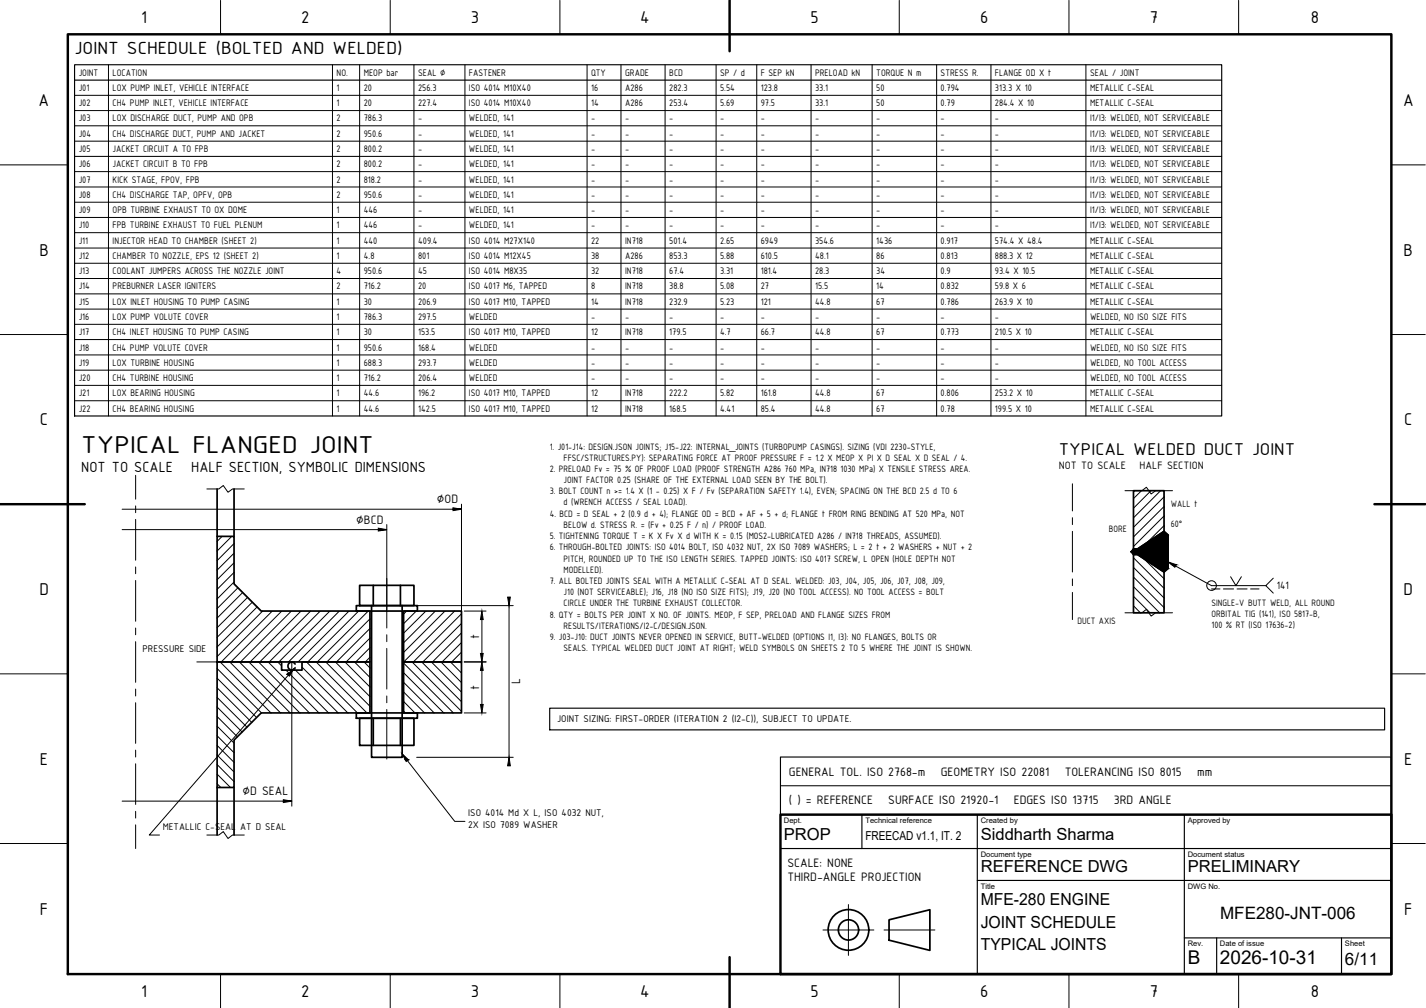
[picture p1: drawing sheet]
<svg xmlns="http://www.w3.org/2000/svg" width="420mm" height="297mm" viewBox="0 0 420 297" stroke-linecap="round" stroke-linejoin="round" font-family="sans-serif">
<!-- layer: FRAME -->
<path d="M20 10.1h390v276.9h-390zM215 .1v15M0 148.6h25M405 148.6h14.9M230 240.1h180v46.9h-180zM215 282.1v14.9" fill="none" stroke="#000" stroke-width=".72"/>
<!-- layer: THIN -->
<g fill="none" stroke="#000" stroke-width=".29">
<path d="M65 .1v10M115 .1v10M165 .1v10M215 .1v10M265 .1v10M315 .1v10M365 .1v10M0 48.6h20M410 48.6h9.9M0 98.6h20M410 98.6h9.9M0 148.6h20"/>
<path d="M61 144.1h3.5l1.3-1 1.4 2 1.3-1h3.5M331.5 144.6h5l1.3-1 1.4 2 1.3-1h5M410 148.6h9.9M344.2 165.6l12.8 7h16M362.6 170l1.6 2.6 1.6-2.6M375.2 170.4l-2.2 2.2 2.2 2.2M0 198.6h20M58 195.1h6M86.6 197.1l-42.6 49h3M331.5 180.6h5l1.3-1 1.4 2 1.3-1h5M410 198.6h9.9M118.5 222.2l15.5 19.8h3"/>
<path d="M0 248.6h20M61 246.1h3.5l1.3-1 1.4 2 1.3-1h3.5M410 248.6h9.9M65 287v10M115 287v10M165 287v10M215 287v10M265 287v10M315 287v10M365 287v10"/>
<circle cx="357" cy="172.6" r="1.42"/>
</g>
<!-- layer: TITLE -->
<path d="M230 223.1h180v17h-180zM230 250h180M254 240.1v9.9M288 240.1v46.9M288 259.4h122M349 240.1v46.9M349 276.4h61M358.5 276.4v10.6M395.3 276.4v10.6" fill="none" stroke="#000" stroke-width=".34"/>
<!-- layer: TABLE_THIN -->
<g fill="none" stroke="#000" stroke-width=".29">
<path d="M32 19.1v103.5M98 19.1v103.5M106 19.1v103.5M122 19.1v103.5M137 19.1v103.5M173 19.1v103.5M183 19.1v103.5M196 19.1v103.5M211 19.1v103.5M223 19.1v103.5M239 19.1v103.5M257 19.1v103.5"/>
<path d="M276 19.1v103.5M292 19.1v103.5M320 19.1v103.5M22 28.1h338M22 32.6h338M22 37.1h338M22 41.6h338M22 46.1h338M22 50.6h338M22 55.1h338M22 59.6h338M22 64.1h338"/>
<path d="M22 68.6h338M22 73.1h338M22 77.6h338M22 82.1h338M22 86.6h338M22 91.1h338M22 95.6h338M22 100.1h338M22 104.6h338M22 109.1h338M22 113.6h338M22 118.1h338"/>
<path d="M230 231.5h180"/>
</g>
<!-- layer: VISIBLE -->
<g fill="none" stroke="#000" stroke-width=".51">
<path d="M64 158.1h5v14l8 8h32v15h-45zM64 144.1v14M69 144.1v14M334 144.6h9v12l-7.8 5.2h-1.2zM105 178.5h18v1.6h-18zM106 172.5h16v6h-16zM109.5 178.5v44.7h9v-44.7M110 172.5v6M118 172.5v6M334 163.4h1.2l7.8 5.2v12h-9zM334 161.8h1.2l7.8-5.2 1.2 1v9.9l-1.2 1.1-7.8-5.2h-1.2l-.7-.8zM64 195.1h19v2.4h6v-2.4h20v15h-32l-8 8v14h-5z"/>
<path d="M87 195.7a1.14 1.14 0 0 0-1.8-.3 1.14 1.14 0 0 0 0 1.7 1.14 1.14 0 0 0 1.8-.3M118.9 180.1h17.1v15h-17.1zM118.9 195.1h17.1v15h-17.1zM105 210.1h18v1.6h-18zM106 211.7h16v8h-16zM110 211.7v8M118 211.7v8M64 232.1v14M69 232.1v14M262 271l12-2.9v12l-12-3z"/>
<circle cx="250" cy="274" r="6"/>
<circle cx="250" cy="274" r="2.98"/>
</g>
<!-- layer: CENTER -->
<g fill="none" stroke="#000" stroke-width=".29">
<path d="M40 140.1v7M40 149.1v2M40 153.1v12M316 142.6v8M316 152.6v2M316 156.6v12M40 167.1v2M40 171.1v12M114 170.5v14.6M316 170.6v2M316 174.6v8M40 185.1v2"/>
<path d="M40 189.1v12M114 187.1v2M114 191.1v12M40 203.1v2M40 207.1v12M114 205.1v2M114 209.1v14.6M40 221.1v2M40 225.1v12M40 239.1v2M40 243.1v6.9M242.5 274.1h15"/>
<path d="M250 266.6v14.9M260.5 274.1h15"/>
</g>
<!-- layer: TABLE -->
<path d="M22 19.1h338v103.5h-338zM22 23.6h338M162 208.7h246v6.4h-246z" fill="none" stroke="#000" stroke-width=".34"/>
<!-- layer: HATCH -->
<g fill="none" stroke="#000" stroke-width=".29">
<path d="M65.4 158.1l-1.4 1.4M68.3 158.1l-4.3 4.3M336.3 144.6l-2.3 2.3M339.1 144.6l-5.1 5.2M342 144.6l-8 8M343 146.4l-9 9M343 149.3l-9 8.9M343 152l-9 9.1M343 154.9l-5.1 5.1M69 160.2l-5 5M69 163l-5 5M69 165.8l-5 5"/>
<path d="M69 168.7l-5 5M69 171.5l-5 5M70.1 173.2l-6.1 6.2M71.5 174.6l-7.5 7.5M72.9 176.1l-8.9 8.9M74.3 177.4l-10.3 10.4M75.8 178.8l-11.8 11.9M334 178.5l2 2.1M334 175.7l4.8 4.9M334 172.9l7.7 7.7M334 170l9 9.1M334 167.2l9 9"/>
<path d="M334 164.4l9 9M337 164.6l6 5.9M64 199.8l11.6 11.6M64 197l13 13.1M64.9 195.1l14.9 15M67.7 195.1l15 15M70.5 195.1l15 15M73.3 195.1l15 15M76.2 195.1l15 15M77.4 180.1l-13.4 13.4M79 195.1l15 15M80.2 180.1l-15 15"/>
<path d="M81.8 195.1l1.2 1.1M83 180.1l-15 15M84.2 197.5l12.6 12.6M85.9 180.1l-15 15M87 197.5l12.7 12.6M88.7 180.1l-15 15M89 196.6l13.5 13.5M90.3 195.1l15 15M91.5 180.1l-15 15M93.1 195.1l15 15M94.4 180.1l-15.1 15M96 195.1l13 13"/>
<path d="M97.2 180.1l-15 15M98.8 195.1l10.2 10.2M100 180.1l-15 15M101.6 195.1l7.4 7.4M102.8 180.1l-15 15M104.4 195.1l4.6 4.5M105.7 180.1l-15 15M107.3 195.1l1.7 1.7M108.5 180.1l-15 15M109 182.4l-12.7 12.7M109 185.2l-9.9 9.9M109 188l-7 7.1"/>
<path d="M109 190.9l-4.2 4.2M109 193.7l-1.3 1.4M118.9 198.2l11.9 11.9M118.9 195.4l14.7 14.7M119.8 180.1l-.9 .9M121.4 195.1l14.6 14.5M122.6 180.1l-3.7 3.7M124.2 195.1l11.8 11.7M125.5 180.1l-6.6 6.5M127.1 195.1l8.9 8.8M128.3 180.1l-9.4 9.3M129.9 195.1l6.1 6.1"/>
<path d="M131.1 180.1l-12.2 12.2M132.7 195.1l3.3 3.2M133.9 180.1l-14.9 15M135.6 195.1l.4 .4M136 180.9l-14.2 14.2M136 183.7l-11.4 11.4M136 186.5l-8.6 8.6M136 189.3l-5.7 5.8M136 192.2l-2.9 2.9M136 195l-.1 .1M64 219.7l5 4.9M64 216.8l5 5"/>
<path d="M64 214l5 5M64 211.1l5.9 6M64 208.4l7.3 7.3M64 205.5l8.8 8.8M64 202.7l10.2 10.2M118.9 209.5l.6 .6M118.9 206.7l3.4 3.4M118.9 203.9l6.2 6.2M118.9 201.1l9 9M64 231l1.1 1.1M64 228.1l3.9 4M64 225.3l5 5"/>
<path d="M64 222.5l5 5"/>
</g>
<!-- layer: DIM -->
<g fill="none" stroke="#000" stroke-width=".29">
<path d="M36 150.1h100M36 156.1h78M114 154.6v25.5M136 148.6v31.5M122.8 178.5h28.4M150 176v49.7M86 195.1v42.5M136.8 195.1h6.4M136.8 180.1h6.4M142 182.6v10M142 197.6v10M136.8 210.1h6.4"/>
<path d="M36 236.1h50M122.8 223.2h28.4"/>
</g>
<!-- layer: THIN -->
<g fill="#000" stroke="#000" stroke-width=".29">
<path d="M111.5 155.6l2.5 .5h-2.5zM111.5 156.1v.4l2.5-.4z"/>
<path d="M133.5 149.6l2.5 .5h-2.5zM133.5 150.1v.4l2.5-.4z"/>
<path d="M344.2 165.6l2.4 .8h-1.4zM345.2 166.4l1 .8 .4-.8z"/>
<path d="M84.6 198.7l2-1.6-1 1.6zM84.6 198.7l.7 .5 .3-.5z"/>
<path d="M83.5 235.7l2.5 .4h-2.5zM83.5 236.1v.4l2.5-.4z"/>
<path d="M118.5 222.2l1.9 1.7h-1zM119.4 223.9l.3 .5 .7-.5z"/>
</g>
<!-- layer: DIM -->
<path d="M149.6 176h.8l-.4 2.5zM142 180.1l.4 2.5h-.8zM142 195.1l.4 2.5h-.8zM141.6 192.6h.8l-.4 2.5zM141.6 207.6h.8l-.4 2.5zM150 223.2l.4 2.5h-.8z" fill="#000" stroke="#000" stroke-width=".29"/>
<!-- layer: HATCH -->
<g fill="#000" stroke="#000" stroke-width=".29">
<path d="M341.4 157.6l1.6-1 1.2 1zM335.2 163.4h9v4.1z"/>
<path d="M341.4 157.6l2.8 4.2v-4.2zM335.2 161.8l6.2-4.2 2.8 4.2z"/>
<path d="M335.2 163.4l6.2 4.1h2.8zM341.4 167.5h2.8l-1.2 1.1z"/>
<path d="M334 161.8l10.2 .8v-.8zM334 161.8l10.2 .8h-10.9z"/>
<path d="M333.3 162.6l10.9 .8v-.8zM333.3 162.6l10.9 .8h-10.2z"/>
</g>
<!-- layer: HIDDEN -->
<path d="M357 173.6h2.5M360.5 173.6h3M364.5 173.6h3M368.5 173.6h2.5" fill="none" stroke="#000" stroke-width=".29"/>
<text font-size="7.8" x="24" y="133.6">TYPICAL FLANGED JOINT</text>
<g font-size="5.6">
<text x="22" y="15.9">JOINT SCHEDULE (BOLTED AND WELDED)</text>
<text x="350" y="284.2">B</text>
<text x="359.5" y="284.2">2026-10-31</text>
</g>
<g font-size="5.4">
<text x="41.6" y="6.8">1</text>
<text x="88.7" y="6.8">2</text>
<text x="138.8" y="6.8">3</text>
<text x="188.6" y="6.8">4</text>
<text x="238.8" y="6.8">5</text>
<text x="288.8" y="6.8">6</text>
<text x="338.8" y="6.8">7</text>
<text x="386.2" y="6.8">8</text>
<text x="11.4" y="31.1">A</text>
<text x="413.4" y="31.1">A</text>
<text x="11.6" y="75.3">B</text>
<text x="413.6" y="75.3">B</text>
<text x="11.8" y="125.3">C</text>
<text x="413.7" y="125.3">C</text>
<text x="312" y="134.1">TYPICAL WELDED DUCT JOINT</text>
<text x="11.6" y="175.3">D</text>
<text x="413.6" y="175.3">D</text>
<text x="11.8" y="225.3">E</text>
<text x="413.7" y="225.3">E</text>
<text x="11.8" y="269.6">F</text>
<text x="413.7" y="269.6">F</text>
<text x="41.6" y="293.8">1</text>
<text x="88.7" y="293.8">2</text>
<text x="138.8" y="293.8">3</text>
<text x="188.6" y="293.8">4</text>
<text x="238.8" y="293.8">5</text>
<text x="288.8" y="293.8">6</text>
<text x="338.8" y="293.8">7</text>
<text x="386.2" y="293.8">8</text>
</g>
<g font-size="5">
<text x="359.5" y="270.7">MFE280-JNT-006</text>
<text x="396.3" y="284.3">6/11</text>
</g>
<g font-size="4.9">
<text x="231" y="247.4">PROP</text>
<text x="289" y="247.4">Siddharth Sharma</text>
<text x="289" y="257">REFERENCE DWG</text>
<text x="350" y="257">PRELIMINARY</text>
<text x="289" y="266.8">MFE-280 ENGINE</text>
<text x="289" y="273.4">JOINT SCHEDULE</text>
<text x="289" y="280">TYPICAL JOINTS</text>
</g>
<g font-size="4.7">
<text x="24" y="139.1">NOT TO SCALE</text>
<text x="56.4" y="139.1">HALF SECTION, SYMBOLIC DIMENSIONS</text>
</g>
<g font-size="3.9">
<text x="128.7" y="148.3">∅OD</text>
<text x="105" y="154.3">∅BCD</text>
<text x="141.2" y="188.3" transform="rotate(-90 141.2 188.3)">t</text>
<text x="141.2" y="203.3" transform="rotate(-90 141.2 203.3)">t</text>
<text x="153.3" y="201.7" transform="rotate(-90 153.3 201.7)">L</text>
<text x="232.5" y="228.6">GENERAL TOL. ISO 2768-m</text>
<text x="277.2" y="228.6">GEOMETRY ISO 22081</text>
<text x="313.7" y="228.6">TOLERANCING ISO 8015</text>
<text x="352.7" y="228.6">mm</text>
<text x="71.5" y="234.3">∅D SEAL</text>
<text x="232.5" y="237.1">( ) = REFERENCE</text>
<text x="261.7" y="237.1">SURFACE ISO 21920-1</text>
<text x="298.7" y="237.1">EDGES ISO 13715</text>
<text x="328.2" y="237.1">3RD ANGLE</text>
<text x="232" y="255.6">SCALE: NONE</text>
<text x="232" y="259.6">THIRD-ANGLE PROJECTION</text>
</g>
<text font-size="3.6" x="255" y="247.7">FREECAD v1.1, IT. 2</text>
<g font-size="3.4">
<text x="312" y="138.3">NOT TO SCALE</text>
<text x="335.7" y="138.3">HALF SECTION</text>
<text x="376.2" y="173.7">141</text>
</g>
<g font-size="3.1">
<text x="42" y="192.3">PRESSURE SIDE</text>
<text x="164.2" y="212.9">JOINT SIZING: FIRST-ORDER (ITERATION 2 (I2-C)), SUBJECT TO UPDATE.</text>
<text x="48" y="244.5">METALLIC C-SEAL AT D SEAL</text>
<text x="138" y="240.5">ISO 4014 Md X L, ISO 4032 NUT,</text>
<text x="138" y="244">2X ISO 7089 WASHER</text>
</g>
<g font-size="3">
<text x="23.2" y="22.3">JOINT</text>
<text x="33.2" y="22.3">LOCATION</text>
<text x="99.2" y="22.3">NO.</text>
<text x="107.2" y="22.3">MEOP bar</text>
<text x="123.2" y="22.3">SEAL ∅</text>
<text x="138.2" y="22.3">FASTENER</text>
<text x="174.2" y="22.3">QTY</text>
<text x="184.2" y="22.3">GRADE</text>
<text x="197.2" y="22.3">BCD</text>
<text x="212.2" y="22.3">SP / d</text>
<text x="224.2" y="22.3">F SEP kN</text>
<text x="240.2" y="22.3">PRELOAD kN</text>
<text x="258.2" y="22.3">TORQUE N m</text>
<text x="277.2" y="22.3">STRESS R.</text>
<text x="293.2" y="22.3">FLANGE OD X t</text>
<text x="321.2" y="22.3">SEAL / JOINT</text>
<text x="23.2" y="26.8">J01</text>
<text x="33.2" y="26.8">LOX PUMP INLET, VEHICLE INTERFACE</text>
<text x="99.2" y="26.8">1</text>
<text x="107.2" y="26.8">20</text>
<text x="123.2" y="26.8">256.3</text>
<text x="138.2" y="26.8">ISO 4014 M10X40</text>
<text x="174.2" y="26.8">16</text>
<text x="184.2" y="26.8">A286</text>
<text x="197.2" y="26.8">282.3</text>
<text x="212.2" y="26.8">5.54</text>
<text x="224.2" y="26.8">123.8</text>
<text x="240.2" y="26.8">33.1</text>
<text x="258.2" y="26.8">50</text>
<text x="277.2" y="26.8">0.794</text>
<text x="293.2" y="26.8">313.3 X 10</text>
<text x="321.2" y="26.8">METALLIC C-SEAL</text>
<text x="23.2" y="31.3">J02</text>
<text x="23.2" y="35.8">J03</text>
<text x="33.2" y="31.3">CH4 PUMP INLET, VEHICLE INTERFACE</text>
<text x="33.2" y="35.8">LOX DISCHARGE DUCT, PUMP AND OPB</text>
<text x="99.2" y="31.3">1</text>
<text x="99.2" y="35.8">2</text>
<text x="107.2" y="31.3">20</text>
<text x="107.2" y="35.8">786.3</text>
<text x="123.2" y="31.3">227.4</text>
<text x="123.2" y="35.8">-</text>
<text x="138.2" y="31.3">ISO 4014 M10X40</text>
<text x="138.2" y="35.8">WELDED, 141</text>
<text x="174.2" y="31.3">14</text>
<text x="174.2" y="35.8">-</text>
<text x="184.2" y="31.3">A286</text>
<text x="184.2" y="35.8">-</text>
<text x="197.2" y="31.3">253.4</text>
<text x="197.2" y="35.8">-</text>
<text x="212.2" y="31.3">5.69</text>
<text x="212.2" y="35.8">-</text>
<text x="224.2" y="31.3">97.5</text>
<text x="224.2" y="35.8">-</text>
<text x="240.2" y="31.3">33.1</text>
<text x="240.2" y="35.8">-</text>
<text x="258.2" y="31.3">50</text>
<text x="258.2" y="35.8">-</text>
<text x="277.2" y="31.3">0.79</text>
<text x="277.2" y="35.8">-</text>
<text x="293.2" y="31.3">284.4 X 10</text>
<text x="293.2" y="35.8">-</text>
<text x="321.2" y="31.3">METALLIC C-SEAL</text>
<text x="321.2" y="35.8">I1/I3: WELDED, NOT SERVICEABLE</text>
<text x="23.2" y="40.3">J04</text>
<text x="33.2" y="40.3">CH4 DISCHARGE DUCT, PUMP AND JACKET</text>
<text x="99.2" y="40.3">2</text>
<text x="107.2" y="40.3">950.6</text>
<text x="123.2" y="40.3">-</text>
<text x="138.2" y="40.3">WELDED, 141</text>
<text x="174.2" y="40.3">-</text>
<text x="184.2" y="40.3">-</text>
<text x="197.2" y="40.3">-</text>
<text x="212.2" y="40.3">-</text>
<text x="224.2" y="40.3">-</text>
<text x="240.2" y="40.3">-</text>
<text x="258.2" y="40.3">-</text>
<text x="277.2" y="40.3">-</text>
<text x="293.2" y="40.3">-</text>
<text x="321.2" y="40.3">I1/I3: WELDED, NOT SERVICEABLE</text>
<text x="23.2" y="44.8">J05</text>
<text x="33.2" y="44.8">JACKET CIRCUIT A TO FPB</text>
<text x="99.2" y="44.8">2</text>
<text x="107.2" y="44.8">800.2</text>
<text x="123.2" y="44.8">-</text>
<text x="138.2" y="44.8">WELDED, 141</text>
<text x="174.2" y="44.8">-</text>
<text x="184.2" y="44.8">-</text>
<text x="197.2" y="44.8">-</text>
<text x="212.2" y="44.8">-</text>
<text x="224.2" y="44.8">-</text>
<text x="240.2" y="44.8">-</text>
<text x="258.2" y="44.8">-</text>
<text x="277.2" y="44.8">-</text>
<text x="293.2" y="44.8">-</text>
<text x="321.2" y="44.8">I1/I3: WELDED, NOT SERVICEABLE</text>
<text x="23.2" y="49.3">J06</text>
<text x="23.2" y="53.8">J07</text>
<text x="33.2" y="49.3">JACKET CIRCUIT B TO FPB</text>
<text x="33.2" y="53.8">KICK STAGE, FPOV, FPB</text>
<text x="99.2" y="49.3">2</text>
<text x="99.2" y="53.8">2</text>
<text x="107.2" y="49.3">800.2</text>
<text x="107.2" y="53.8">818.2</text>
<text x="123.2" y="49.3">-</text>
<text x="123.2" y="53.8">-</text>
<text x="138.2" y="49.3">WELDED, 141</text>
<text x="138.2" y="53.8">WELDED, 141</text>
<text x="174.2" y="49.3">-</text>
<text x="174.2" y="53.8">-</text>
<text x="184.2" y="49.3">-</text>
<text x="184.2" y="53.8">-</text>
<text x="197.2" y="49.3">-</text>
<text x="197.2" y="53.8">-</text>
<text x="212.2" y="49.3">-</text>
<text x="212.2" y="53.8">-</text>
<text x="224.2" y="49.3">-</text>
<text x="224.2" y="53.8">-</text>
<text x="240.2" y="49.3">-</text>
<text x="240.2" y="53.8">-</text>
<text x="258.2" y="49.3">-</text>
<text x="258.2" y="53.8">-</text>
<text x="277.2" y="49.3">-</text>
<text x="277.2" y="53.8">-</text>
<text x="293.2" y="49.3">-</text>
<text x="293.2" y="53.8">-</text>
<text x="321.2" y="49.3">I1/I3: WELDED, NOT SERVICEABLE</text>
<text x="321.2" y="53.8">I1/I3: WELDED, NOT SERVICEABLE</text>
<text x="23.2" y="58.3">J08</text>
<text x="33.2" y="58.3">CH4 DISCHARGE TAP, OPFV, OPB</text>
<text x="99.2" y="58.3">2</text>
<text x="107.2" y="58.3">950.6</text>
<text x="123.2" y="58.3">-</text>
<text x="138.2" y="58.3">WELDED, 141</text>
<text x="174.2" y="58.3">-</text>
<text x="184.2" y="58.3">-</text>
<text x="197.2" y="58.3">-</text>
<text x="212.2" y="58.3">-</text>
<text x="224.2" y="58.3">-</text>
<text x="240.2" y="58.3">-</text>
<text x="258.2" y="58.3">-</text>
<text x="277.2" y="58.3">-</text>
<text x="293.2" y="58.3">-</text>
<text x="321.2" y="58.3">I1/I3: WELDED, NOT SERVICEABLE</text>
<text x="23.2" y="62.8">J09</text>
<text x="33.2" y="62.8">OPB TURBINE EXHAUST TO OX DOME</text>
<text x="99.2" y="62.8">1</text>
<text x="107.2" y="62.8">446</text>
<text x="123.2" y="62.8">-</text>
<text x="138.2" y="62.8">WELDED, 141</text>
<text x="174.2" y="62.8">-</text>
<text x="184.2" y="62.8">-</text>
<text x="197.2" y="62.8">-</text>
<text x="212.2" y="62.8">-</text>
<text x="224.2" y="62.8">-</text>
<text x="240.2" y="62.8">-</text>
<text x="258.2" y="62.8">-</text>
<text x="277.2" y="62.8">-</text>
<text x="293.2" y="62.8">-</text>
<text x="321.2" y="62.8">I1/I3: WELDED, NOT SERVICEABLE</text>
<text x="23.2" y="67.3">J10</text>
<text x="23.2" y="71.8">J11</text>
<text x="33.2" y="67.3">FPB TURBINE EXHAUST TO FUEL PLENUM</text>
<text x="33.2" y="71.8">INJECTOR HEAD TO CHAMBER (SHEET 2)</text>
<text x="99.2" y="67.3">1</text>
<text x="99.2" y="71.8">1</text>
<text x="107.2" y="67.3">446</text>
<text x="107.2" y="71.8">440</text>
<text x="123.2" y="67.3">-</text>
<text x="123.2" y="71.8">409.4</text>
<text x="138.2" y="67.3">WELDED, 141</text>
<text x="138.2" y="71.8">ISO 4014 M27X140</text>
<text x="174.2" y="67.3">-</text>
<text x="174.2" y="71.8">22</text>
<text x="184.2" y="67.3">-</text>
<text x="184.2" y="71.8">IN718</text>
<text x="197.2" y="67.3">-</text>
<text x="197.2" y="71.8">501.4</text>
<text x="212.2" y="67.3">-</text>
<text x="212.2" y="71.8">2.65</text>
<text x="224.2" y="67.3">-</text>
<text x="224.2" y="71.8">6949</text>
<text x="240.2" y="67.3">-</text>
<text x="240.2" y="71.8">354.6</text>
<text x="258.2" y="67.3">-</text>
<text x="258.2" y="71.8">1436</text>
<text x="277.2" y="67.3">-</text>
<text x="277.2" y="71.8">0.917</text>
<text x="293.2" y="67.3">-</text>
<text x="293.2" y="71.8">574.4 X 48.4</text>
<text x="321.2" y="67.3">I1/I3: WELDED, NOT SERVICEABLE</text>
<text x="321.2" y="71.8">METALLIC C-SEAL</text>
<text x="23.2" y="76.3">J12</text>
<text x="33.2" y="76.3">CHAMBER TO NOZZLE, EPS 12 (SHEET 2)</text>
<text x="99.2" y="76.3">1</text>
<text x="107.2" y="76.3">4.8</text>
<text x="123.2" y="76.3">801</text>
<text x="138.2" y="76.3">ISO 4014 M12X45</text>
<text x="174.2" y="76.3">38</text>
<text x="184.2" y="76.3">A286</text>
<text x="197.2" y="76.3">853.3</text>
<text x="212.2" y="76.3">5.88</text>
<text x="224.2" y="76.3">610.5</text>
<text x="240.2" y="76.3">48.1</text>
<text x="258.2" y="76.3">86</text>
<text x="277.2" y="76.3">0.813</text>
<text x="293.2" y="76.3">888.3 X 12</text>
<text x="321.2" y="76.3">METALLIC C-SEAL</text>
<text x="23.2" y="80.8">J13</text>
<text x="33.2" y="80.8">COOLANT JUMPERS ACROSS THE NOZZLE JOINT</text>
<text x="99.2" y="80.8">4</text>
<text x="107.2" y="80.8">950.6</text>
<text x="123.2" y="80.8">45</text>
<text x="138.2" y="80.8">ISO 4014 M8X35</text>
<text x="174.2" y="80.8">32</text>
<text x="184.2" y="80.8">IN718</text>
<text x="197.2" y="80.8">67.4</text>
<text x="212.2" y="80.8">3.31</text>
<text x="224.2" y="80.8">181.4</text>
<text x="240.2" y="80.8">28.3</text>
<text x="258.2" y="80.8">34</text>
<text x="277.2" y="80.8">0.9</text>
<text x="293.2" y="80.8">93.4 X 10.5</text>
<text x="321.2" y="80.8">METALLIC C-SEAL</text>
<text x="23.2" y="85.3">J14</text>
<text x="23.2" y="89.8">J15</text>
<text x="33.2" y="85.3">PREBURNER LASER IGNITERS</text>
<text x="33.2" y="89.8">LOX INLET HOUSING TO PUMP CASING</text>
<text x="99.2" y="85.3">2</text>
<text x="99.2" y="89.8">1</text>
<text x="107.2" y="85.3">716.2</text>
<text x="107.2" y="89.8">30</text>
<text x="123.2" y="85.3">20</text>
<text x="123.2" y="89.8">206.9</text>
<text x="138.2" y="85.3">ISO 4017 M6, TAPPED</text>
<text x="138.2" y="89.8">ISO 4017 M10, TAPPED</text>
<text x="174.2" y="85.3">8</text>
<text x="174.2" y="89.8">14</text>
<text x="184.2" y="85.3">IN718</text>
<text x="184.2" y="89.8">IN718</text>
<text x="197.2" y="85.3">38.8</text>
<text x="197.2" y="89.8">232.9</text>
<text x="212.2" y="85.3">5.08</text>
<text x="212.2" y="89.8">5.23</text>
<text x="224.2" y="85.3">27</text>
<text x="224.2" y="89.8">121</text>
<text x="240.2" y="85.3">15.5</text>
<text x="240.2" y="89.8">44.8</text>
<text x="258.2" y="85.3">14</text>
<text x="258.2" y="89.8">67</text>
<text x="277.2" y="85.3">0.832</text>
<text x="277.2" y="89.8">0.786</text>
<text x="293.2" y="85.3">59.8 X 6</text>
<text x="293.2" y="89.8">263.9 X 10</text>
<text x="321.2" y="85.3">METALLIC C-SEAL</text>
<text x="321.2" y="89.8">METALLIC C-SEAL</text>
<text x="23.2" y="94.3">J16</text>
<text x="33.2" y="94.3">LOX PUMP VOLUTE COVER</text>
<text x="99.2" y="94.3">1</text>
<text x="107.2" y="94.3">786.3</text>
<text x="123.2" y="94.3">297.5</text>
<text x="138.2" y="94.3">WELDED</text>
<text x="174.2" y="94.3">-</text>
<text x="184.2" y="94.3">-</text>
<text x="197.2" y="94.3">-</text>
<text x="212.2" y="94.3">-</text>
<text x="224.2" y="94.3">-</text>
<text x="240.2" y="94.3">-</text>
<text x="258.2" y="94.3">-</text>
<text x="277.2" y="94.3">-</text>
<text x="293.2" y="94.3">-</text>
<text x="321.2" y="94.3">WELDED, NO ISO SIZE FITS</text>
<text x="23.2" y="98.8">J17</text>
<text x="33.2" y="98.8">CH4 INLET HOUSING TO PUMP CASING</text>
<text x="99.2" y="98.8">1</text>
<text x="107.2" y="98.8">30</text>
<text x="123.2" y="98.8">153.5</text>
<text x="138.2" y="98.8">ISO 4017 M10, TAPPED</text>
<text x="174.2" y="98.8">12</text>
<text x="184.2" y="98.8">IN718</text>
<text x="197.2" y="98.8">179.5</text>
<text x="212.2" y="98.8">4.7</text>
<text x="224.2" y="98.8">66.7</text>
<text x="240.2" y="98.8">44.8</text>
<text x="258.2" y="98.8">67</text>
<text x="277.2" y="98.8">0.773</text>
<text x="293.2" y="98.8">210.5 X 10</text>
<text x="321.2" y="98.8">METALLIC C-SEAL</text>
<text x="23.2" y="103.3">J18</text>
<text x="23.2" y="107.8">J19</text>
<text x="33.2" y="103.3">CH4 PUMP VOLUTE COVER</text>
<text x="33.2" y="107.8">LOX TURBINE HOUSING</text>
<text x="99.2" y="103.3">1</text>
<text x="99.2" y="107.8">1</text>
<text x="107.2" y="103.3">950.6</text>
<text x="107.2" y="107.8">688.3</text>
<text x="123.2" y="103.3">168.4</text>
<text x="123.2" y="107.8">293.7</text>
<text x="138.2" y="103.3">WELDED</text>
<text x="138.2" y="107.8">WELDED</text>
<text x="174.2" y="103.3">-</text>
<text x="174.2" y="107.8">-</text>
<text x="184.2" y="103.3">-</text>
<text x="184.2" y="107.8">-</text>
<text x="197.2" y="103.3">-</text>
<text x="197.2" y="107.8">-</text>
<text x="212.2" y="103.3">-</text>
<text x="212.2" y="107.8">-</text>
<text x="224.2" y="103.3">-</text>
<text x="224.2" y="107.8">-</text>
<text x="240.2" y="103.3">-</text>
<text x="240.2" y="107.8">-</text>
<text x="258.2" y="103.3">-</text>
<text x="258.2" y="107.8">-</text>
<text x="277.2" y="103.3">-</text>
<text x="277.2" y="107.8">-</text>
<text x="293.2" y="103.3">-</text>
<text x="293.2" y="107.8">-</text>
<text x="321.2" y="103.3">WELDED, NO ISO SIZE FITS</text>
<text x="321.2" y="107.8">WELDED, NO TOOL ACCESS</text>
<text x="23.2" y="112.3">J20</text>
<text x="33.2" y="112.3">CH4 TURBINE HOUSING</text>
<text x="99.2" y="112.3">1</text>
<text x="107.2" y="112.3">716.2</text>
<text x="123.2" y="112.3">206.4</text>
<text x="138.2" y="112.3">WELDED</text>
<text x="174.2" y="112.3">-</text>
<text x="184.2" y="112.3">-</text>
<text x="197.2" y="112.3">-</text>
<text x="212.2" y="112.3">-</text>
<text x="224.2" y="112.3">-</text>
<text x="240.2" y="112.3">-</text>
<text x="258.2" y="112.3">-</text>
<text x="277.2" y="112.3">-</text>
<text x="293.2" y="112.3">-</text>
<text x="321.2" y="112.3">WELDED, NO TOOL ACCESS</text>
<text x="23.2" y="116.8">J21</text>
<text x="33.2" y="116.8">LOX BEARING HOUSING</text>
<text x="99.2" y="116.8">1</text>
<text x="107.2" y="116.8">44.6</text>
<text x="123.2" y="116.8">196.2</text>
<text x="138.2" y="116.8">ISO 4017 M10, TAPPED</text>
<text x="174.2" y="116.8">12</text>
<text x="184.2" y="116.8">IN718</text>
<text x="197.2" y="116.8">222.2</text>
<text x="212.2" y="116.8">5.82</text>
<text x="224.2" y="116.8">161.8</text>
<text x="240.2" y="116.8">44.8</text>
<text x="258.2" y="116.8">67</text>
<text x="277.2" y="116.8">0.806</text>
<text x="293.2" y="116.8">253.2 X 10</text>
<text x="321.2" y="116.8">METALLIC C-SEAL</text>
<text x="23.2" y="121.3">J22</text>
<text x="33.2" y="121.3">CH4 BEARING HOUSING</text>
<text x="99.2" y="121.3">1</text>
<text x="107.2" y="121.3">44.6</text>
<text x="123.2" y="121.3">142.5</text>
<text x="138.2" y="121.3">ISO 4017 M10, TAPPED</text>
<text x="174.2" y="121.3">12</text>
<text x="184.2" y="121.3">IN718</text>
<text x="197.2" y="121.3">168.5</text>
<text x="212.2" y="121.3">4.41</text>
<text x="224.2" y="121.3">85.4</text>
<text x="240.2" y="121.3">44.8</text>
<text x="258.2" y="121.3">67</text>
<text x="277.2" y="121.3">0.78</text>
<text x="293.2" y="121.3">199.5 X 10</text>
<text x="321.2" y="121.3">METALLIC C-SEAL</text>
</g>
<g font-size="2.9">
<text x="162" y="132.5">1. J01-J14: DESIGN.JSON JOINTS; J15-J22: INTERNAL_JOINTS (TURBOPUMP CASINGS). SIZING (VDI 2230-STYLE,</text>
<text x="166.1" y="135.8">FFSC/STRUCTURES.PY): SEPARATING FORCE AT PROOF PRESSURE F = 1.2 X MEOP X PI X D SEAL X D SEAL / 4.</text>
<text x="162" y="139.1">2. PRELOAD Fv = 75 % OF PROOF LOAD (PROOF STRENGTH A286 760 MPa, IN718 1030 MPa) X TENSILE STRESS AREA.</text>
<text x="166.1" y="142.4">JOINT FACTOR 0.25 (SHARE OF THE EXTERNAL LOAD SEEN BY THE BOLT).</text>
<text x="162" y="145.7">3. BOLT COUNT n &gt;= 1.4 X (1 - 0.25) X F / Fv (SEPARATION SAFETY 1.4), EVEN; SPACING ON THE BCD 2.5 d TO 6</text>
<text x="166.1" y="149">d (WRENCH ACCESS / SEAL LOAD).</text>
<text x="345" y="149.5">WALL t</text>
<text x="162" y="152.3">4. BCD = D SEAL + 2 (0.9 d + 4); FLANGE OD = BCD + AF + 5 + d; FLANGE t FROM RING BENDING AT 520 MPa, NOT</text>
<text x="166.1" y="155.6">BELOW d. STRESS R. = (Fv + 0.25 F / n) / PROOF LOAD.</text>
<text x="345" y="155.3">60°</text>
<text x="162" y="158.9">5. TIGHTENING TORQUE T = K X Fv X d WITH K = 0.15 (MOS2-LUBRICATED A286 / IN718 THREADS, ASSUMED).</text>
<text x="326.7" y="156.8">BORE</text>
<text x="162" y="162.2">6. THROUGH-BOLTED JOINTS: ISO 4014 BOLT, ISO 4032 NUT, 2X ISO 7089 WASHERS; L = 2 t + 2 WASHERS + NUT + 2</text>
<text x="166.1" y="165.5">PITCH, ROUNDED UP TO THE ISO LENGTH SERIES. TAPPED JOINTS: ISO 4017 SCREW, L OPEN (HOLE DEPTH NOT</text>
<text x="162" y="172.1">7. ALL BOLTED JOINTS SEAL WITH A METALLIC C-SEAL AT D SEAL. WELDED: J03, J04, J05, J06, J07, J08, J09,</text>
<text x="166.1" y="168.8">MODELLED).</text>
<text x="166.1" y="175.4">J10 (NOT SERVICEABLE); J16, J18 (NO ISO SIZE FITS); J19, J20 (NO TOOL ACCESS). NO TOOL ACCESS = BOLT</text>
<text x="166.1" y="178.7">CIRCLE UNDER THE TURBINE EXHAUST COLLECTOR.</text>
<text x="357" y="178.5">SINGLE-V BUTT WELD, ALL ROUND</text>
<text x="162" y="182">8. QTY = BOLTS PER JOINT X NO. OF JOINTS. MEOP, F SEP, PRELOAD AND FLANGE SIZES FROM</text>
<text x="166.1" y="185.3">RESULTS/ITERATIONS/I2-C/DESIGN.JSON.</text>
<text x="317.5" y="184">DUCT AXIS</text>
<text x="357" y="181.8">ORBITAL TIG (141), ISO 5817-B,</text>
<text x="357" y="185.1">100 % RT (ISO 17636-2)</text>
<text x="162" y="188.6">9. J03-J10: DUCT JOINTS NEVER OPENED IN SERVICE, BUTT-WELDED (OPTIONS I1, I3): NO FLANGES, BOLTS OR</text>
<text x="166.1" y="191.9">SEALS. TYPICAL WELDED DUCT JOINT AT RIGHT; WELD SYMBOLS ON SHEETS 2 TO 5 WHERE THE JOINT IS SHOWN.</text>
</g>
<g font-size="2.2">
<text x="231" y="242.5">Dept.</text>
<text x="255" y="242.5">Technical reference</text>
<text x="289" y="242.5">Created by</text>
<text x="350" y="242.5">Approved by</text>
<text x="289" y="252.5">Document type</text>
<text x="350" y="252.5">Document status</text>
<text x="289" y="261.9">Title</text>
<text x="350" y="261.9">DWG No.</text>
<text x="350" y="278.8">Rev.</text>
<text x="359.5" y="278.8">Date of issue</text>
<text x="396.3" y="278.8">Sheet</text>
</g>
</svg>
